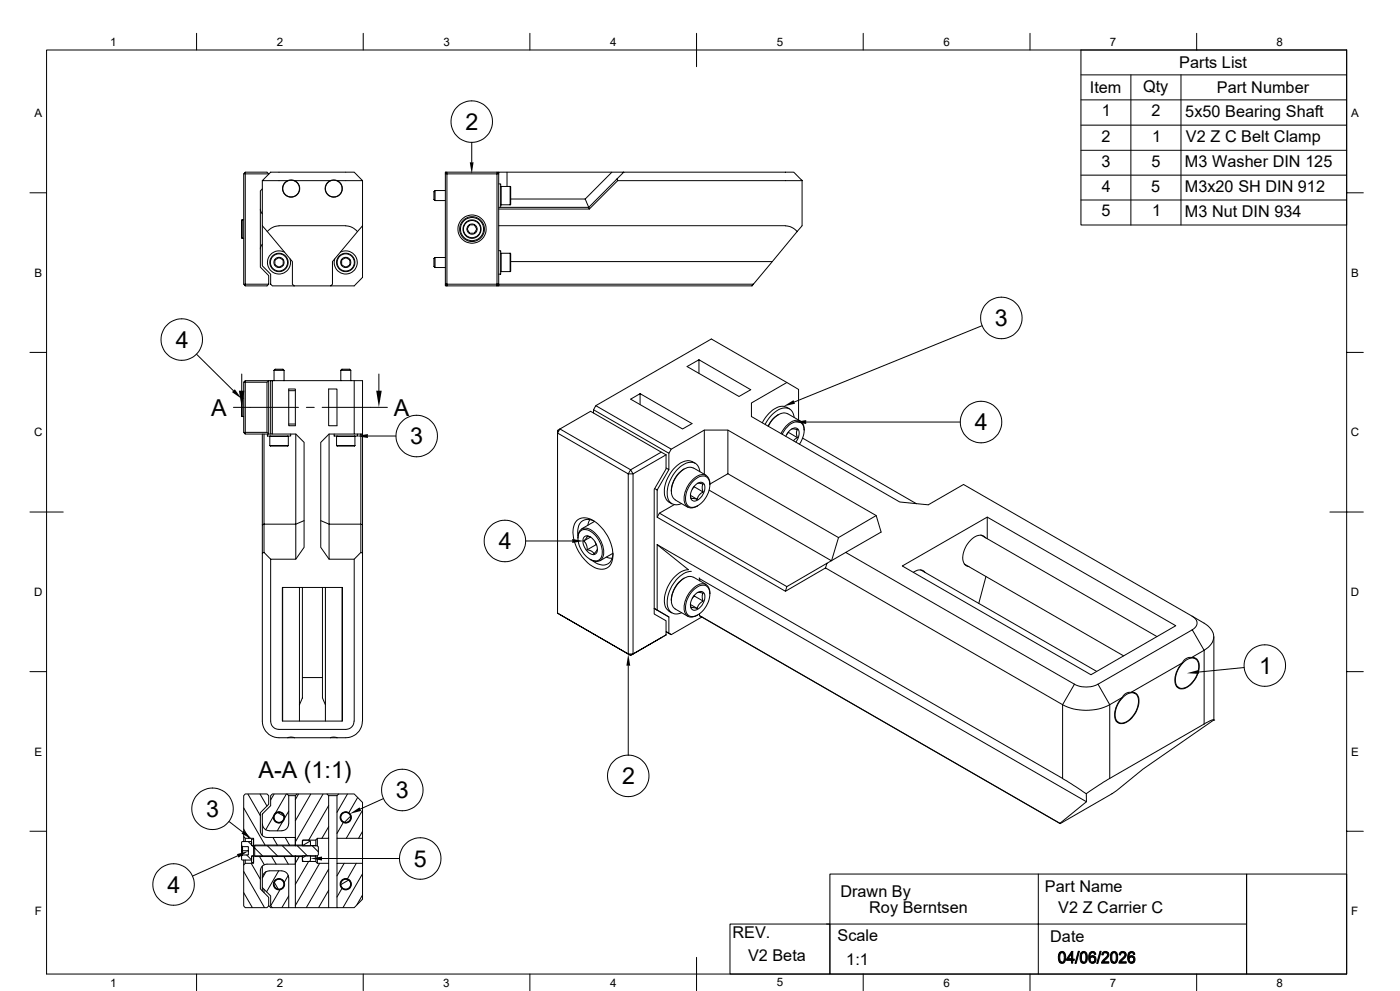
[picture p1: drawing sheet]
<svg xmlns="http://www.w3.org/2000/svg" width="420mm" height="297mm" viewBox="0 0 420 297" stroke-linecap="round" stroke-linejoin="round" font-family="sans-serif">
<g fill="none" stroke="#000" stroke-width=".3">
<path d="M14 15h390v276.9h-390zM59 10v5M109 10v5M159 10v5M209 10v10M259 10v5M309 10v5M359 10v5M404 15h-79.7v52.4h79.7M324.3 22.4h79.7M324.3 29.9h79.7M324.3 37.5h79.7"/>
<path d="M339.3 22.4v45M354.3 22.4v45M9 57.8h5M73.1 52.1v33.1M73.6 51.6v.5h-.5zM73.6 51.6h6.5l.5 .5M78.7 54.1h7.6M78.7 54.1l2.5-2.5h23.2h1.9l2.5 2.5h-7.7M78.7 54.1v13.5l9 10.8v6.8l.5 .5M78.7 56.6l-.6 .6v22.9l2.5 2.5v2.6M80.6 52.1h-7v33.1h7M80.6 52.1v.1"/>
<path d="M86.4 54.1a2.57 2.57 0 0 0-1.1 4 2.57 2.57 0 0 0 4.1 0 2.57 2.57 0 0 0-1.1-4M86.4 54.1l.9-.2 1 .2M88.3 54.1h10.8M99.1 54.1l1-.2 1 .2M99.1 54.1a2.57 2.57 0 0 0-1 4 2.57 2.57 0 0 0 4.1 0 2.57 2.57 0 0 0-1.1-4M108.8 54.1v29l-2.5 2.6h-18.1M130.5 57.1v3M133.6 57.1h-3.1l-.3 .3v2.4l.3 .3M133.6 51.6h16v34.1h-16zM134.1 51.6v.5h-.5zM134.1 52.1h15v33.1h.5l-.5 .5v-.5h-15v.5l-.5-.5h.5zM141.5 42.7v5.9"/>
<path d="M149.1 51.6l.5 .5h-.5zM149.6 55.1h.6v7M149.6 51.6h37.5M150.3 55.9v5.5M152.1 51.6v4.3M153 55.9l.2 .1v5.2l-.2 .2M153 55.9v5.5M153 55.9l-2.8 .1M153.2 59.6h22.4M183.6 51.6l-8 8 1 2.5M187.1 51.6h51l2.5 2.5h-55.3M187.1 51.6l-2 2"/>
<path d="M240.5 54l.1 13.6-15 18.1h-76M324.3 45h79.7M324.3 52.5h79.7M324.3 59.9h79.7M404 57.8h5M72.6 65.9l-.1 .1v5.2l.1 .2M72.6 65.9v5.5M72.6 65.9h.5M72.6 71.4h.5M78.1 62.7l.6 1.4M78.7 73.2l-.6 1.4M78.7 67.6v12.1l2.5 2.5v3l.5 .5h6.5"/>
<path d="M82.5 77.9l.7-.4a1.37 1.37 0 0 1 1.7 .4l.1 1a1.37 1.37 0 0 1-1.2 1.2l-.9-.5a1.4 1.4 0 0 1-.4-1.6zM83.7 67.7a4.7 4.7 0 0 0-3.5 1.7M83.7 67.6h20M85.3 75.6a3.5 3.5 0 0 0-5 2.3 3.5 3.5 0 0 0 3.5 4.2 3.5 3.5 0 0 0 3.2-4.5M102.1 75.6a3.5 3.5 0 0 1 5 2.3 3.5 3.5 0 0 1-3.5 4.2 3.5 3.5 0 0 1-3.2-4.5M102.5 77.9l1.2-.7 .9 .5a1.4 1.4 0 0 1 .4 1.6l-1.3 .8-1.2-.7zM103.7 67.7a4.7 4.7 0 0 1 3.5 1.7M108.8 67.6l-9.1 10.8v6.8l-.5 .5M130.5 77.2v3M130.5 60.1h3.1M133.6 77.2h-3.1l-.3 .3v2.3l.3 .4M140.8 67.5l1.1-.1a1.39 1.39 0 0 1 1.1 1.2l-.5 .9a1.27 1.27 0 0 1-1.5 .4l-.8-1.2z"/>
<path d="M149.6 75.1h.6v7.1h-.6M149.6 67.6h86M149.6 62.1h27M150.2 61.2l.1 .2M150.3 75.9v5.5M150.3 61.4h2.7M150.3 61.4l-.1 .2M153 75.9l.2 .2v5.2l-.2 .1M153 75.9v5.5M153 75.9h-2.7l-.1 .2M153.2 78.4h78.5M176.6 62.1l.2 .6h-27.2"/>
<path d="M176.6 62.1l8.5-8.5 .2 .5-8.5 8.6M235.6 67.7a4.9 4.9 0 0 1 3.6 1.7M73.1 85.2h.5v.5zM80.6 85.2l-.5 .5h-6.5M130.5 80.2h3.1M149.6 85.2h76.4M150.2 81.3l.1 .1M150.3 81.4h2.7M294.6 97.6l-56.3 22.9M9 105.6h5M59 106.2l11 10.9M72.5 112.1v5"/>
<path d="M72.6 119.3l-.1 .2v5.2l.1 .1M72.6 119.3v5.5M72.6 119.3h.5M73.1 114.6v15M73.6 114.1v.5h-.5zM80.1 114.6l.5-.5v16l-.5-.5zM80.1 114.6h-6.5v15h6.5M81.2 114.1h-7.6M81.7 114.1h-.5v16h.5v-16h27.1v43.2M82.2 111h3M82.2 111l.3-.3h2.4l.3 .3v3.1M82.2 111v3.1"/>
<path d="M86.6 116.6h2v11h-2zM86.6 117.1h2M98.6 116.6h2.5v11h-2.5zM102.2 111h3M102.2 111l.4-.3h2.3l.3 .3v3.1M102.2 111v3.1M106.3 114.1v16h2.5M113.7 112.1v5M192 118l15.6 9-2.8 1.6-15.6-9 2.8-1.6v3.2M209.7 107.8l15.5 9-3.5 2-15.6-8.9 3.6-2.1v4.1M236.1 114.6l-10.7 6.2v4l44.5 25.7 8.6 .8 10.6-6.1 68.6 39.5M404 105.6h5"/>
<path d="M70 122.1h19.5M72.6 124.8h.5M73.1 129.6h.5v.5zM78.7 130.1v27.2l.5-.2v-27M80.2 130.1v.6h7v-.6M80.9 133.5l.2 .2h5.2l.2-.2M80.9 133.5h5.6M80.9 130.8h5.6M80.9 130.8v2.7M81.1 130.7l-.2 .1M81.2 130.1h-7.6M81.7 130.1h7l2.5 2.5v31.4l-2.5 3.6"/>
<path d="M86.3 130.7l.2 .1v2.7M86.6 127.1h2M88.7 130.1v27h-9.5v8.5l-.5 .2v-8.5M91.9 122.1h2.4M96.6 122.1h19.6M98.7 130.1v27l-2.5-1.1M100.2 130.1v.6h7v-.6M101 133.5l.1 .2h5.2l.2-.2M101 133.5h5.5M101 130.8h5.5M101 130.8v2.7M101.1 130.7l-.1 .1"/>
<path d="M106.3 130.1h-7.6l-2.5 2.5v31.4l2.5 3.6M106.3 130.7l.2 2.8M108.2 130.1v27h-9.5v10.5h7.6l1.9-2M110.4 130.7h8.3M167.3 129l.7-.4-.7 1.2zM178.1 122.8v1M178.7 121.6l22.7 13-.7 1.2-22.6-13zM178.7 121.6l34.7-20 26.2 15.1v9.2M198.4 135.5l-9.2 5.3-21.2-12.2 9.2-5.3 22.6 13M199.8 136.3l-9.9 5.7v54l9.9-5.7M199.8 136.3v4.2l-3.5 6.2v37.3l3.5 2.1v4.2M200.7 135.8v5l-.9-.5"/>
<path d="M201.4 134.6l9.9-5.7h7.1l44.4 25.6 1.5 5-16.2 9.3M208.5 138.9a4.1 4.1 0 0 0-5.4 .6 10 10 0 0 0-3.5 9.5l.4 .9 .7 .6M211.3 128.9v13.3M218.4 128.9v13.1M233.6 124.2a7.5 7.5 0 0 0-3.2 3.5M234.7 130.1a5.8 5.8 0 0 1 4.7-3.7 2.7 2.7 0 0 1 1.7 3.7l-1.3 3M235.8 130.8a2.98 2.98 0 0 1 3.3-2.4 3 3 0 0 1-.3 4.1M236 122.1a4.1 4.1 0 0 0-4.7 1.3l-1.5 1.5-1.1 1.8M236 122l.9 .6M236.3 124a3.9 3.9 0 0 0-4.4 1.6l-1.4 2.1M236.3 124l3.8 2.2M236.5 129.5l-.5 .8"/>
<path d="M236.5 129.6l2.7 1.5M237.5 128.6h.9a.43 .43 0 0 1 .6 .1 .43 .43 0 0 1 0 .5l-.1 .9 .3 1M238.3 125.1a2.89 2.89 0 0 0-1.6-2.6 2.89 2.89 0 0 0-3.1 .3 10.3 10.3 0 0 0-4.1 4.4M239.2 131.1l-1.2 1M240.8 131.3l34.1 19.7M241.2 128.7a2.38 2.38 0 0 0-1.2-2.5 2.38 2.38 0 0 0-2.8 .4l-1.4 1.1-1.5 2.2M241.3 128.7v.2M241.9 126.5h46.1M9 153.5h10M91.2 156l-2.5 1.1v10.5h-7.5l-2-2M108.2 157.1l.6 .2v8.5l-.6-.2zM173 156a4.4 4.4 0 0 1 5.7 .5 12.8 12.8 0 0 1 5.1 11.1 3.5 3.5 0 0 1-5.4 2.5 12.6 12.6 0 0 1-6.4-11.9l.4-1.2z"/>
<path d="M174.3 159a3.2 3.2 0 0 1 4.1 1.2 6.7 6.7 0 0 1 1.9 6.9 2.61 2.61 0 0 1-4.2-.1 7 7 0 0 1-2.4-7.3zM177 155.7l-.6 1.7M178.3 156.2a3.2 3.2 0 0 0-3.5-.1 3.2 3.2 0 0 0-1.5 3.2l.1 1.3M178.3 156.3l-3.8 2.2M178.4 156.3h.1M189.2 140.8l.7 1.2h-1.4zM197.1 146.9v8.1M197.8 153.8l38.3 22-.5 1.4-38.5-22.2zM200.7 140.8l-3.6 6.1-.7-.5M200.7 150.5l.8 .5M202.3 151.3l-4.5 2.5M202.5 149.8l3.8 2.2"/>
<path d="M205.2 140.5a8.1 8.1 0 0 0-3.8 6.8M207.1 148.4l.3 1.1 .8-.1 .9 .2M207.1 148.5l2 1.1M207.9 144.2a3.4 3.4 0 0 1 4.1-1.2 4.7 4.7 0 0 1-.1 5.8 5.4 5.4 0 0 1-4.6 3.3 2.49 2.49 0 0 1-1.6-3.1 8.4 8.4 0 0 1 2.2-4.8zM208 140.3a4.2 4.2 0 0 0-4.7 2 6.6 6.6 0 0 0-1.4 6.9l.7 .6M208 140.3l3.8 2.2M208.2 145.8l-.6 .8M208.2 145.9l2.7 1.5M208.4 145.6a1.8 1.8 0 0 1 2.9-.4 4.3 4.3 0 0 1-2.9 5 1.58 1.58 0 0 1-1.2-2.3zM209.2 144.9h.9a.43 .43 0 0 1 .6 .1 .43 .43 0 0 1 0 .5v1l.2 .9M209.3 151.6l-.2 .1M210 141.4a2.87 2.87 0 0 0-1.6-2.7 2.87 2.87 0 0 0-3.1 .4 10.4 10.4 0 0 0-5 10.1 2.76 2.76 0 0 0 4.2 1.7"/>
<path d="M210.9 147.4l-1.1 .9-.7 1.3M212.7 146.9l36.7 21.2M212.9 145a2.37 2.37 0 0 0-1.1-2.5 2.37 2.37 0 0 0-2.7 .2 7.7 7.7 0 0 0-3.6 8.3 2.26 2.26 0 0 0 3.6 .7M213 145v.2M213 145.1l5.4-3.1 33.1 19.1M262.8 154.5l-11.3 6.6-2 6.9M296.2 155v6.5M398.9 153.5h10.1M78.7 165.8v50.3a5.1 5.1 0 0 0 5 5h2.6M81.2 167.6v48.5a2.46 2.46 0 0 0 2.5 2.5h20a2.46 2.46 0 0 0 2.5-2.5M84.7 176.1h18v40h-18zM84.8 176.1v40"/>
<path d="M89.8 176.1v40M90.7 176.1v33.1l-.9 2M96.7 176.1v33.1l.9 2M97.6 176.1v40M102.6 176.1v40M106.3 167.6v48.5M108.8 165.8l-.1 50.3a5.1 5.1 0 0 1-5 5h-2.6M157.7 162.1h14M173.4 161v.3M173.4 161.1a2.37 2.37 0 0 1 1.1-2.5 2.37 2.37 0 0 1 2.7 .2 7.7 7.7 0 0 1 3.6 8.2 2.26 2.26 0 0 1-3.6 .7M175.1 162.1l.8 1.2 .2 1.5M175.3 160.9a2.41 2.41 0 0 1 3.3 1.6 2.44 2.44 0 0 1-.3 3.7 3.9 3.9 0 0 1-3-5.3z"/>
<path d="M177 167.6l.2 .2M177.2 161l-2.1 1.1M177.2 161l-.3-.1a.72 .72 0 0 0-1.1 .5l-.7 .7M178.5 162.4l.4 .9M178.9 163.2l-2.8 1.6M179.2 164.5l-.5 .9a.42 .42 0 0 1-.3 .4 .42 .42 0 0 1-.5-.2l-.7-.5-1.1-.3M181.9 167l1.7 .3M183.8 165.9l-3.8 2.2M183.9 165.8h-.1M183.9 165.9a3.2 3.2 0 0 1-1.7 3.2 3.2 3.2 0 0 1-3.5-.4l-1.1-.7M197.1 163.2v19.6l3.6 2.1v4.9M197.1 163.2l9.4 7.5"/>
<path d="M197.1 163.2l121.7 70.1M205.2 173.3a8.1 8.1 0 0 0-3.8 6.7M206.5 170.7a8.5 8.5 0 0 0-6.6 6.1 5.6 5.6 0 0 0 .5 6.1l.3 .3M207.4 171.2a8.4 8.4 0 0 0-6.6 6 6 6 0 0 0 .3 6.1l1.3 .7h1l1.1-.4M207.9 176.9a3.4 3.4 0 0 1 4.1-1.2 4.7 4.7 0 0 1-.1 5.9 5.4 5.4 0 0 1-4.6 3.2 2.49 2.49 0 0 1-1.6-3.1 8.4 8.4 0 0 1 2.2-4.8zM208 173a4.2 4.2 0 0 0-4.7 2 6.6 6.6 0 0 0-1.4 6.9l.7 .6M208 173l3.8 2.2M208.2 178.5l-.6 .8M208.2 178.6l2.7 1.5M208.4 178.4a1.8 1.8 0 0 1 2.9-.5 4.3 4.3 0 0 1-2.9 5 1.58 1.58 0 0 1-1.2-2.3zM209.2 177.6h1a.48 .48 0 0 1 .6 .2 .48 .48 0 0 1-.1 .7l.2 1.6M209.8 173.2l.2 .9"/>
<path d="M209.8 173.4l116.1 66.9M212.9 177.8a2.37 2.37 0 0 0-1.1-2.6 2.37 2.37 0 0 0-2.7 .3 7.7 7.7 0 0 0-3.6 8.2 2.38 2.38 0 0 0 3.8 .6M213 177.7v.3M236.1 175.8l12-7-.5 1.4-12 7M247.6 170.2l71.2 41M253.7 165.6l68.6 39.5M270.7 169.6l25.5-14.6 56.5 32.5-25.4 14.7zM274 171.5a2.41 2.41 0 0 1 3.5 .1M276.1 170.8l52.9 30.4M289.3 169l47.8 27.6M294.3 160.4l52.8 30.4M295.7 161.2a2.67 2.67 0 0 0-4.2 .3 7.1 7.1 0 0 0-2.4 7.2l.5 .7 1.1 .4"/>
<path d="M295.8 172.8l-2.2 8M167.3 183.8v-54l21.2 12.2v54l-21.2-12.2 21.9 12.6 10.6-6.1M188.5 196h1.4l-.7 .4zM188.5 199.5v26.8M196.3 182.3l.8 .5M196.3 182.4l4.4 2.5M199.8 189.3l1.6 .9zM200.7 183.2l.8 .5M202.5 182.5l3.8 2.2M207.1 181.1l.3 1.1 1.7 .1M207.1 181.2l2 1.1M209.8 184.5l.8 .4-9.2 5.3"/>
<path d="M209.8 183.9v.6M209.8 184.5l108.2 62.3M210.6 184.9l107.5 61.9 15.5-8.9 9.3-7.4 21.3-14.7v-25M210.9 180.1l-1.3 1.2-.5 1M354.7 198.7a6.8 6.8 0 0 0-1.9 6.9 2.4 2.4 0 0 0 3.8 .1 7.4 7.4 0 0 0 2.9-7.4 2.64 2.64 0 0 0-4-.7l-.8 1.1-15.3 8.7a2.26 2.26 0 0 1 2.3 3 7.3 7.3 0 0 1-5.1 6.5 2.22 2.22 0 0 1-2.2-2.9 8.5 8.5 0 0 1 2.2-4.9l-3.7 2.1M354.9 198.7a3.1 3.1 0 0 1 4-1 5.2 5.2 0 0 1-.7 6.1 4.5 4.5 0 0 1-4.2 2.4 2.65 2.65 0 0 1-1.3-3.3l.6-1.9zM357.6 184.7a2.13 2.13 0 0 1 1.5 2 2.13 2.13 0 0 1-1.5 2.1M357.7 184.7l3.5 2.1a4.4 4.4 0 0 1 2.5 5.7l-1.3 1.6-1.2 .8M357.7 188.8l-28.3 16.3 3.5 6.1M357.7 188.8l3.5 6.1M357.9 197l.7 .4M361.2 194.9l-3.7 2.1"/>
<path d="M361.2 194.9v22.1l-28.3 16.3M9 201.3h5M90.7 203.1h6M318.8 211.2a15.6 15.6 0 0 0 14.1 0M318.8 211.2v22.1M322.3 205.1l-3.5 6.1M322.3 205.1a7.7 7.7 0 0 0 7.1 0M332.9 211.2v22.1M334.8 216.1l.7 .4M336.8 209.1a3.1 3.1 0 0 1 4.1-1 5.2 5.2 0 0 1-.8 6.1 4.5 4.5 0 0 1-4.2 2.5 2.65 2.65 0 0 1-1.3-3.4l.6-1.9zM339.4 207.5a2.57 2.57 0 0 0-2.8 1.6M339.8 207.4l.7 .5"/>
<path d="M352.9 205.7l.7 .4M364.1 215.8a1.91 1.91 0 0 0-1.9 .7l-1 .5M364.1 215.8h.1M373.2 200.1l-13.6 1.3M404 201.3h5M73.6 238h6.5l.5 .5v2.5l-2.5 2.6v5.4a2.02 2.02 0 0 0 2 2h8.5v2.3h-12.2v3.4h12.2v2.3h-8.5a2.02 2.02 0 0 0-2 2v5.4l2.5 2.5v2.6l-.5 .5h-6.5l-.5-.5v-12.3l.5-.5h2.5v-7.5h-2.5l-.5-.5v-12.2zM74.4 238l3.7 6.5M78 238l2.1 3.6M82.2 238l-1 1.7M85.9 238l-3.3 5.8M86.1 238h3M86.3 221.1h2"/>
<path d="M86.4 221.1l.9-.2 1 .2M86.6 238.5h2M88.3 221.1h10.8M88.6 238.5l.5-.5h9l.5 .5v12.7h-3.4l-.5 .6h-4v1.5h-2.1zM89.5 238l-.9 1.6M93.2 238l-4.6 8M96.9 238l-8.3 14.3M98.1 238h3.5M98.6 238.5h2.5M99.1 221.1h2M99.1 221.1l1-.2 1 .2M101.6 238h4.7l2.5 2.5v10.7h-7.7v-12.7z"/>
<path d="M104.2 238l-3.1 5.5M107.3 239.1l-2.7 4.5M115 239.4l-6.9 3.1M325.9 237.8v2.5l-7.8 6.5M332.9 233.3l-7 4.6-7.1-4.6M9 249.1h5M68.7 246.2l4.1 3.2M71.3 256.5l-13.5 6.1M72.5 253.4v3.1M72.6 255l.2 .4-.2 .8h.2M72.6 255h1.9M72.8 253.7h-.2l.2 .5-.2 .8"/>
<path d="M73.1 248.5l1.6 2.7M73.1 242.1l6.4 11.2M73.1 250.7v1.5M73.1 257.8v1.4M73.6 257.8v.9M73.6 251.2v1M74 256.2l1.4 1.5M74.5 252.3l1 1M75.4 258.7l2.7 4.8M75.5 253.3l-.1-1.1h-2.8l-.1 .2v1l.3 .3h1.7v2.5h-1.7l-.3 .3v1.1l.1 .2h2.8l.1-1.1M75.5 251.5h.6v1.9h-.6zM75.5 256.6h.6v1.9h-.6z"/>
<path d="M75.5 253.3l.1 .1M75.6 256.5l-.1 .2M75.6 253.5h19.6l.3 .3v2.4l-.3 .3h-19.6M75.7 253.5l3 3M76.1 253.7l.3 .5M77.9 256.7l1.4 2.5M78.7 259.5v6.5l2.5 2.5v3l.5 .5h4.9v-9M78.7 247a2.02 2.02 0 0 0 2 2h3.9a2.1 2.1 0 0 0 2-2M78.8 243.9l-.1 .2M80.2 253.5l3 3M81.5 256.7l1.3 2.3M81.9 251l1.3 2.3"/>
<path d="M82 244.6l-2.3 4.1M83.3 243.5l1.9 1.1M84.7 253.5l3 3M84.7 246.4l-1.5 2.6M85.2 256.7l1.3 2.3M85.6 251l1.3 2.3M86.6 243.1l-1.2 2.1M86.6 247v-8.5l-.5-.5h-4.4l-.5 .5v3l-2.5 2.5v6.4M88.6 256.5v.2M88.6 253.3v.2M88.6 256.7h2.1v1.5h4l.5 .5h3.4v13.3h-10zM89.2 253.5l3 3"/>
<path d="M89.7 256.7l-1.1 2M90.7 256.5h2.4v1.3l-.2 .4h-1.9l-.3-.4zM91 251.8h1.9l.2 .4v1.3h-2.4v-1.3zM91.7 256.5l-1 .6M92.6 258.2l-4 6.8M93 252.1l-2.3 1.3M93.1 256.6h1.6M93.1 253.4h1.6M93.7 253.5l1.8 1.8M94.7 251.8v1.7M94.7 256.5v1.7M95.2 256.5v2.2"/>
<path d="M95.2 251.2v2.3M95.9 258.7l-7.3 12.7M96.6 257.3h23.2M98.6 241.4l-6 10.4M98.6 247.8l-2 3.4M98.6 251.2v7.5M101.1 258.7h7.7v10.8l-2.5 2.5h-5.2zM101.1 251.2v7.5M103 246.5l-1.9 3.3M103.3 258.7l-2.2 3.8M105.2 244.6l-1.9 1.9M106.9 258.7l-2.7 4.7"/>
<path d="M108.7 242.9l-4.8 8.3M108.7 249.3l-1.1 1.9M108.8 251.2v7.5M404 249.1h5M73.1 267.5l2.6 4.5M73.1 261.2l6.2 10.8M78.7 266v1M78.7 263a2.02 2.02 0 0 1 2-2h3.9a2.1 2.1 0 0 1 2 2M79.2 266.5v1M79.8 261.2l-1.1 1.9M80.6 271.4l.6 .6h.5M82.3 264.5l1.2 2"/>
<path d="M83.6 261l-3.6 6.3M84 266.7l-2.8 4.8M86.5 262.3l-1.2 2.1M86.6 268.5l-2 3.5M86.6 272h2M98.6 260.5l-6.7 11.5M98.6 266.8l-3 5.2M98.6 272h2.5M102.6 266.3l-1.5 2.6M104.6 263.8l-2.4 1.3M108.7 262l-5.8 10M108.7 268.3l-1.6 2.8"/>
<path d="M219 276.9h30v15h-30zM247.9 276.9h126.1M249 262h125v29.9h-125zM311.5 262v29.9M374 262h30v29.9h-30zM59 291.9v5M109 291.9v5M159 291.9v5M209 286.9v10M259 291.9v5M309 291.9v5M359 291.9v5"/>
<circle cx="141.5" cy="36.4" r="6.2"/>
<circle cx="87.3" cy="56.5" r="2.51"/>
<circle cx="100.1" cy="56.5" r="2.51"/>
<circle cx="83.7" cy="78.6" r="1.53"/>
<circle cx="83.7" cy="78.7" r="2.75"/>
<circle cx="83.7" cy="78.6" r="2.58"/>
<circle cx="103.7" cy="78.6" r="1.53"/>
<circle cx="103.7" cy="78.7" r="2.75"/>
<circle cx="103.7" cy="78.6" r="2.58"/>
<circle cx="141.6" cy="68.7" r="4.2"/>
<circle cx="141.6" cy="68.7" r="1.53"/>
<circle cx="141.6" cy="68.7" r="3.7"/>
<circle cx="141.6" cy="68.6" r="2.58"/>
<circle cx="141.6" cy="68.7" r="3.5"/>
<circle cx="141.6" cy="68.7" r="2.74"/>
<circle cx="300.4" cy="95.3" r="6.2"/>
<circle cx="54.5" cy="101.8" r="6.2"/>
<circle cx="125" cy="130.7" r="6.2"/>
<circle cx="294.3" cy="126.5" r="6.2"/>
<circle cx="151.5" cy="162.1" r="6.2"/>
<circle cx="379.4" cy="199.5" r="6.2"/>
<circle cx="120.7" cy="236.8" r="6.2"/>
<circle cx="188.5" cy="232.5" r="6.2"/>
<circle cx="63.8" cy="242.4" r="6.2"/>
<circle cx="83.7" cy="245" r="1.57"/>
<circle cx="83.7" cy="245" r="1.69"/>
<circle cx="83.7" cy="245" r="1.49"/>
<circle cx="103.7" cy="245" r="1.57"/>
<circle cx="103.7" cy="245" r="1.69"/>
<circle cx="103.7" cy="245" r="1.49"/>
<circle cx="126.1" cy="257.3" r="6.2"/>
<circle cx="52.1" cy="265.1" r="6.2"/>
<circle cx="83.7" cy="265" r="1.57"/>
<circle cx="83.7" cy="265" r="1.69"/>
<circle cx="83.7" cy="265" r="1.49"/>
<circle cx="103.7" cy="265" r="1.57"/>
<circle cx="103.7" cy="265" r="1.69"/>
<circle cx="103.7" cy="265" r="1.49"/>
</g>
<g fill="#000">
<path d="M140.9 48.6h1.2l-.6 3.5zM70.4 116.7l2.1 2.8-2.9-2zM71.7 117.1h1.6l-.8 5zM112.9 117.1h1.6l-.8 5zM106.8 130.7l3.6-.6v1.2zM235 121.8l3-1.9 .5 1.1zM238.4 126.5l3.5-.6v1.2zM171.7 161.5l3.4 .6-3.4 .6zM188.5 196l.6 3.5h-1.2zM356.1 201.8l3.4-1 .1 1.2zM71.1 256l3.4-.9-3 1.9zM73.2 248.9l2.4 2.6-3.1-1.6z"/>
<path d="M93.1 257.3l3.5-.6v1.2zM104.9 243.9l3-1.9 .4 1z"/>
</g>
<g fill="#000" stroke="#000" stroke-width=".3">
<path d="M317.8 285.5h.8a1.87 1.87 0 0 0-.6 2.3l.6 .6h-.7l-.2-.3-.2-1.5z" fill-rule="evenodd"/>
<path d="M317.8 285.5h.1a1.12 1.12 0 0 1 1.4-.1 1.12 1.12 0 0 1 .4 1.2l-.1 1.3a.97 .97 0 0 1-.7 .8 .97 .97 0 0 1-1-.3h.7a1.84 1.84 0 0 0 .6-2.4l-.4-.5z" fill-rule="evenodd"/>
<path d="M321.8 285.2v2.2h-1.4h1v-1.5z" fill-rule="evenodd"/>
<path d="M321.5 285.2h.3l-1.4 2.2h1.9v.4h-.5v.9h-.4v-.9h-1.4v-.4z" fill-rule="evenodd"/>
<path d="M323.5 285.1h.3l-1 3.7h-.3z" fill-rule="evenodd"/>
<path d="M324.4 285.5h.7a2.12 2.12 0 0 0-.5 2.6l.5 .3h-.7l-.3-.4-.1-1.6z" fill-rule="evenodd"/>
<path d="M324.4 285.5a1.14 1.14 0 0 1 1.4-.1 1.14 1.14 0 0 1 .4 1.4l-.1 1a.99 .99 0 0 1-.7 .9 .99 .99 0 0 1-1-.3h.7a1.7 1.7 0 0 0 .6-2.3l-.4-.6z" fill-rule="evenodd"/>
<path d="M326.9 285.6l.8-.1a1.26 1.26 0 0 0-.7 1.4h.4a.85 .85 0 0 0-.3 .9 .85 .85 0 0 0 .6 .6h.8a1.22 1.22 0 0 1-1.5 0 1.22 1.22 0 0 1-.4-1.5z" fill-rule="evenodd"/>
<path d="M327.1 285.4a.98 .98 0 0 1 1-.2 .98 .98 0 0 1 .6 .8h-.4l-.3-.5z" fill-rule="evenodd"/>
<path d="M327.2 286.6a.88 .88 0 0 1 1.3 .1l-1.5 .2z" fill-rule="evenodd"/>
<path d="M327.7 286.8l.8-.1 .3 .7-.3 1h-.8a.83 .83 0 0 0 .7-.8 .83 .83 0 0 0-.7-.8z" fill-rule="evenodd"/>
<path d="M330 285.1h.3l-.9 3.7h-.4z" fill-rule="evenodd"/>
<path d="M330.9 285.4l.1-.1a1.13 1.13 0 0 1 1.4 .2h-1l-.3 .3-.1 .4h-.5z" fill-rule="evenodd"/>
<path d="M331.6 285.5h.8a1.81 1.81 0 0 1-1 2.3l-.4 .4h1.7v.5h-2.2l.2-.7 1-1a.77 .77 0 0 0 .5-.8 .77 .77 0 0 0-.6-.7z" fill-rule="evenodd"/>
<path d="M333.5 285.5h.7a2.12 2.12 0 0 0-.5 2.6l.5 .3h-.7l-.3-.4-.1-1.6z" fill-rule="evenodd"/>
<path d="M333.5 285.5a1.14 1.14 0 0 1 1.4-.1 1.14 1.14 0 0 1 .4 1.4l-.1 1a.99 .99 0 0 1-.7 .9 .99 .99 0 0 1-1-.3h.7a1.7 1.7 0 0 0 .6-2.3l-.4-.6z" fill-rule="evenodd"/>
<path d="M336 285.4l.2-.1a1.17 1.17 0 0 1 1.5 .2h-1.1l-.3 .3-.1 .4h-.5z" fill-rule="evenodd"/>
<path d="M336.8 285.5h.9a1.81 1.81 0 0 1-1.1 2.3l-.4 .4h1.7v.5h-2.2l.2-.7 1-1a.77 .77 0 0 0 .5-.8 .77 .77 0 0 0-.6-.7z" fill-rule="evenodd"/>
<path d="M338.6 285.6l.9-.1a1.14 1.14 0 0 0-.8 1.4h.4a.83 .83 0 0 0-.3 .8 .83 .83 0 0 0 .6 .7h.8a1.2 1.2 0 0 1-1.5 0 1.2 1.2 0 0 1-.4-1.4z" fill-rule="evenodd"/>
<path d="M338.7 285.5a.99 .99 0 0 1 1.1-.3 .99 .99 0 0 1 .6 .8h-.4l-.4-.5z" fill-rule="evenodd"/>
<path d="M338.9 286.6a.88 .88 0 0 1 1.3 .1l-1.5 .2z" fill-rule="evenodd"/>
<path d="M339.4 286.8l.8-.1 .3 .6-.2 1-.9 .1a.83 .83 0 0 0 .7-.8 .83 .83 0 0 0-.7-.8z" fill-rule="evenodd"/>
</g>
<g font-size="7">
<text x="139.7" y="38.9">2</text>
<text x="298.5" y="97.7">3</text>
<text x="52.7" y="104.3">4</text>
<text x="63.3" y="124.6">A</text>
<text x="118.2" y="124.6">A</text>
<text x="292.5" y="129">4</text>
<text x="123.1" y="133.1">3</text>
<text x="149.6" y="164.6">4</text>
<text x="377.7" y="202">1</text>
<text x="77.6" y="233">A-A (1:1)</text>
<text x="118.8" y="239.3">3</text>
<text x="186.6" y="235.1">2</text>
<text x="61.8" y="244.9">3</text>
<text x="124.1" y="259.8">5</text>
<text x="50.2" y="267.6">4</text>
</g>
<g font-size="4.9">
<text x="353.8" y="20.4">Parts List</text>
<text x="326.9" y="27.9">Item</text>
<text x="342.9" y="27.4">Qty</text>
<text x="365" y="27.9">Part Number</text>
<text x="330.6" y="34.8">1</text>
<text x="345.5" y="34.8">2</text>
<text x="355.6" y="35">5x50 Bearing Shaft</text>
<text x="330.5" y="42.4">2</text>
<text x="345.6" y="42.4">1</text>
<text x="355.8" y="42.5">V2 Z C Belt Clamp</text>
<text x="330.4" y="50">3</text>
<text x="345.4" y="49.9">5</text>
<text x="355.4" y="50">M3 Washer DIN 125</text>
<text x="330.5" y="57.4">4</text>
<text x="345.4" y="57.4">5</text>
<text x="355.4" y="57.6">M3x20 SH DIN 912</text>
<text x="330.4" y="64.9">5</text>
<text x="345.6" y="64.9">1</text>
<text x="355.4" y="65">M3 Nut DIN 934</text>
<text x="252.1" y="268.8">Drawn By</text>
<text x="313.5" y="267.5">Part Name</text>
<text x="260.7" y="273.7">Roy Berntsen</text>
<text x="317.5" y="273.6">V2 Z Carrier C</text>
<text x="219.8" y="281.1">REV.</text>
<text x="224.4" y="288">V2 Beta</text>
<text x="251.2" y="282.1">Scale</text>
<text x="315.1" y="282.4">Date</text>
<text x="253.9" y="289.2">1:1</text>
</g>
<g font-size="3.5">
<text x="33" y="13.7">1</text>
<text x="83" y="13.7">2</text>
<text x="133" y="13.7">3</text>
<text x="183" y="13.7">4</text>
<text x="233" y="13.7">5</text>
<text x="283" y="13.7">6</text>
<text x="333" y="13.7">7</text>
<text x="383" y="13.7">8</text>
<text x="10.3" y="35.1">A</text>
<text x="405.3" y="35.1">A</text>
<text x="10.3" y="83">B</text>
<text x="405.3" y="83">B</text>
<text x="10.2" y="130.8">C</text>
<text x="405.2" y="130.8">C</text>
<text x="10.2" y="178.6">D</text>
<text x="405.2" y="178.6">D</text>
<text x="10.3" y="226.4">E</text>
<text x="405.3" y="226.4">E</text>
<text x="10.4" y="274.3">F</text>
<text x="405.4" y="274.3">F</text>
<text x="33" y="295.7">1</text>
<text x="83" y="295.7">2</text>
<text x="133" y="295.7">3</text>
<text x="183" y="295.7">4</text>
<text x="233" y="295.7">5</text>
<text x="283" y="295.7">6</text>
<text x="333" y="295.7">7</text>
<text x="383" y="295.7">8</text>
</g>
</svg>
